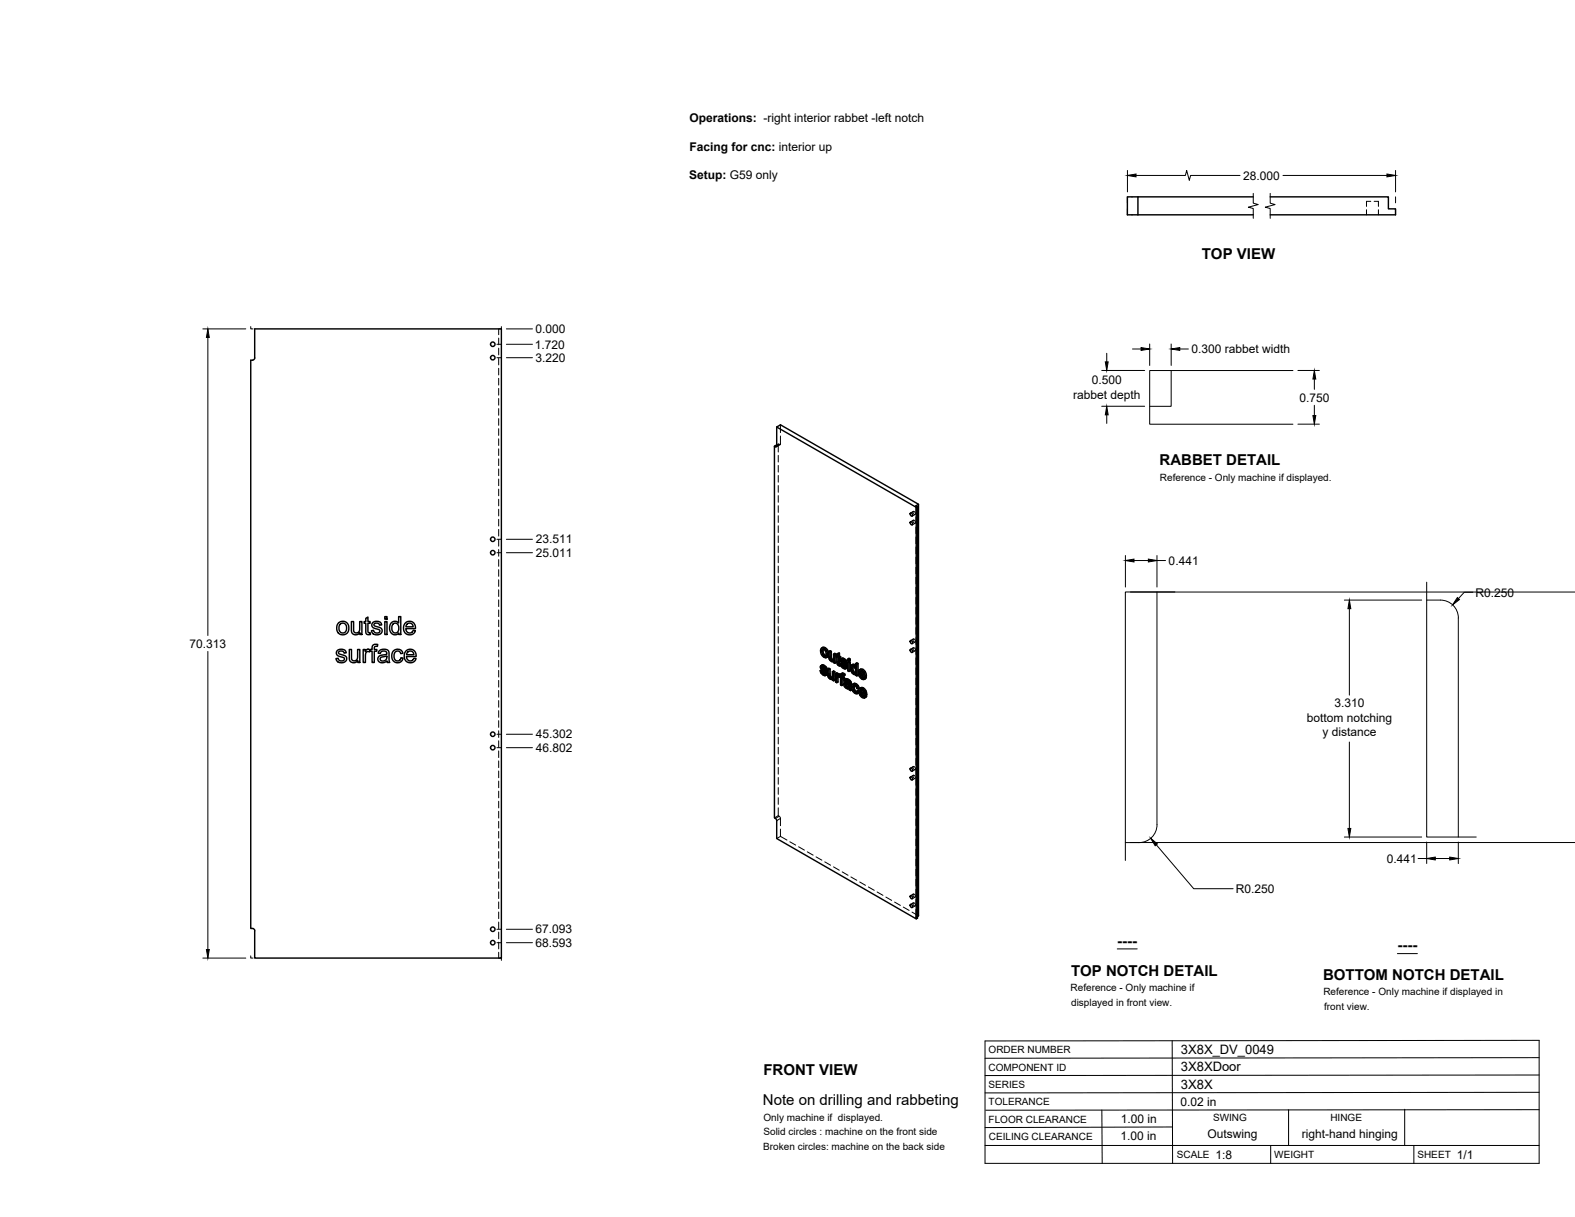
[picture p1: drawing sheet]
<svg xmlns="http://www.w3.org/2000/svg" width="559mm" height="432mm" viewBox="0 0 559 432" stroke-linecap="round" stroke-linejoin="round" font-family="sans-serif">
<!-- layer: Visible -->
<g fill="none" stroke="#000" stroke-width=".51">
<path d="M403.7 69.9h-3.7v6.3h3.7M403.7 69.9v6.3M403.7 76.2h40.9M403.7 69.9h40.9M450.7 69.9h41.9v4.2h2.5v2.1h-44.4M90.4 116.7h87.5v223.2h-87.5l-.1-10-.4-.4-.9-.1v-201.6l.9-.1 .5-.7zM274.8 158.3v131.9l.5 .4 .3 .6v6.3l49.5 28.5v-146M275.6 151.5v6.7l-.3 .4-.5-.3M275.6 151.5l1.3-.8 49 28.2v146.1l-.4 .1M275.6 157.9l-.8 .4M275.6 151.5l49.5 28.5M325.5 179.7l-.4 .3"/>
<path d="M325.9 178.9l-.9 .6 .5 .2v146.1l-.4 .2M323 185.2l.6 .2 .1 .8-.6-.2zM323 182.1l.6 .2 .1 .8-.6-.2zM129.8 219.4l.7-.5v1.6h.8v.6h-.8v2.9l.3 .5h.5l.1 .6a1.14 1.14 0 0 1-1.3-.1 1.14 1.14 0 0 1-.3-1.2v-2.7h-.6v-.6h.6zM136.5 218.8h.8v.9h-.8zM119.7 230.8l.8-.4a1.7 1.7 0 0 1 2.4 1.2l-.8 .1a.93 .93 0 0 0-1-.9 .93 .93 0 0 0-.9 1.1l1 .4a1.53 1.53 0 0 1 1.8 1.8 2.03 2.03 0 0 1-2.1 1.1 2.03 2.03 0 0 1-1.7-1.5l.8-.1a1.08 1.08 0 0 0 1.1 1 1.08 1.08 0 0 0 1-1.1l-.4-.3a2.45 2.45 0 0 1-2.3-1.2zM120.2 220.9l.8-.4a2.33 2.33 0 0 1 2.8 2.8 2.33 2.33 0 0 1-3.7 1.3 2.95 2.95 0 0 1 .1-3.7zM120.6 221.5l.7-.4a1.73 1.73 0 0 1 1.7 1.8 1.73 1.73 0 0 1-1.7 1.7l-.3-.2a2.18 2.18 0 0 1-.4-2.9zM123.9 230.4h.8v2.6a1.14 1.14 0 0 0 1.2 1.5 1.14 1.14 0 0 0 1-1.6v-2.5h.8v4.7h-.7v-.7a1.64 1.64 0 0 1-2 .7 1.64 1.64 0 0 1-1.1-1.8zM124.7 220.5h.8v2.6a1.14 1.14 0 0 0 1.1 1.5 1.14 1.14 0 0 0 1-1.6v-2.5h.8v4.6h-.7v-.6a1.64 1.64 0 0 1-2 .7 1.64 1.64 0 0 1-1-1.8zM128.9 230.4h.7v.7a1.1 1.1 0 0 1 1.7-.5l.7-.2v-.4a1.33 1.33 0 0 1 .6-1.3 1.33 1.33 0 0 1 1.4 0l-.1 .6a.73 .73 0 0 0-1.1 .7v.4h.9v.7h-.9v4h-.8v-4h-.7v-.4l-.2 .6a.93 .93 0 0 0-1.1 0 .93 .93 0 0 0-.3 1l-.1 2.8h-.7zM132.2 221l.9-.5a1.7 1.7 0 0 1 2.3 1.2l-.7 .1a.96 .96 0 0 0-1-.8 .96 .96 0 0 0-.9 .9l.9 .5a1.5 1.5 0 0 1 1.8 1.9 2.03 2.03 0 0 1-2 1 2.03 2.03 0 0 1-1.7-1.5l.7-.2a1.08 1.08 0 0 0 1.2 1 1.08 1.08 0 0 0 1-1l-.4-.3a2.19 2.19 0 0 1-2.4-1.4z"/>
<path d="M134.5 231a2.1 2.1 0 0 1 3.5 .5l.3 3.6h-.8l-.2-.6a1.78 1.78 0 0 1-1.9 .7 1.78 1.78 0 0 1-1.4-1.6l.1-.2a1.76 1.76 0 0 1 1.7-1l.4-.1a.7 .7 0 0 0 1-.5 .7 .7 0 0 0-.8-.8 1.12 1.12 0 0 0-1.5 .9l-.7-.1zM135.1 233.3l2.1-.6a1.28 1.28 0 0 1-.7 1.7 1.28 1.28 0 0 1-1.6-.7zM136.5 220.5h.8v4.6h-.8zM138.8 221a1.73 1.73 0 0 1 2.6 .1v-2.3h.8v6.3h-.7v-.5l-.7 .5a2.21 2.21 0 0 1-2.3-.8 2.21 2.21 0 0 1-.2-2.4zM139.4 221.4l.4-.2a1.74 1.74 0 0 1 1.6 .9 1.74 1.74 0 0 1-.2 1.9 1.3 1.3 0 0 1-1.7 .4 1.3 1.3 0 0 1-.5-1.7zM139.6 231a1.96 1.96 0 0 1 3.3 .8l-.7 .1a1.29 1.29 0 0 0-1.7-.8 1.29 1.29 0 0 0-.7 1.8l.2 .8a1.17 1.17 0 0 0 1.2 .8 1.17 1.17 0 0 0 1-1.1l.8 .1-.3 .9a2.17 2.17 0 0 1-2.9 .4 2.17 2.17 0 0 1-.7-2.9zM143.8 221.1a2.14 2.14 0 0 1 2.5-.4 2.14 2.14 0 0 1 1.1 2.3h-3.4l.1 .7a1.3 1.3 0 0 0 1.3 .9 1.3 1.3 0 0 0 1.2-1l.8 .2-.3 .6a2.32 2.32 0 0 1-3.2 .3 2.32 2.32 0 0 1-.4-3.2zM144 231a2.13 2.13 0 0 1 2.6-.4 2.13 2.13 0 0 1 1 2.3h-3.4l.2 .7a1.29 1.29 0 0 0 1.2 .9 1.29 1.29 0 0 0 1.2-.9l.8 .1-.3 .6a2.32 2.32 0 0 1-3.2 .3 2.32 2.32 0 0 1-.4-3.2zM144.4 221.4l1.3-.3a1.23 1.23 0 0 1 .9 1.3h-2.6zM144.7 231.4l.6-.4 .8 .1 .6 .5 .1 .7h-2.5zM291 237.9l.7 1.4 .8 .4 .5-.1M291.2 236.2l.8-.3 .7 .4 .8 1.2-.5 .3-.1-.6"/>
<path d="M291.6 231.2v-.2a.65 .65 0 0 1 .7-.6 .65 .65 0 0 1 .6 .7l.2 1.4-.3 .3h-.5M291.6 237.7l-.6 .2 .4 .2M291.6 238.7l.5 .4 .4-.2M291.7 237.3l1 1 .5-.3M291.8 237.9l-.4 .2 .1 .4 .6-.1M291.8 235.9l-.7 .4v.6l1.6 2.1M291.8 236.7l-.3 .3 .5-.2M291.8 232.2l.5 .6 .5-.3M291.9 238l.8 .9M292 236.7l.6 .7M292 236.3l.5 .4 .5-.2M292 230.9l-.4 .3v.5l.2 .5 .4-.3"/>
<path d="M292 236.8l1 1M292 236.8l-.4-.2-.1 .3M292.1 235.9l-.8 .3M292.1 230.4l.1 1.4 .8 .8M292.1 237l-.4 .3-.2-.3M292.3 230.1l.9 .9 .5-.3M292.5 236.1l-.5 .2-.4-.1M292.5 236.7l.4 .5 .4-.2M292.7 239l-.2 .2-.4-.1M292.7 238.3l.3 .4 .5-.3M292.8 229.8l-.5 .3-.8-.2M292.9 237.7l.5 .6 .2 .8-.7 .6"/>
<path d="M293 238.7l.1 .5 .5-.3M293.1 239.2l-.1 .4 .5-.3M293.2 231l.4 1.3 .4-.3M293.4 233.1a1.55 1.55 0 0 1-2.1-1.3l-.2-1 .3-.8 .9-.4 .9 .5 .6 .8 .2 1-.1 1-.7 .4M293.6 232.3l-.2 .8 .5-.2M293.6 237.4l.5 .2 .4-.2M294.1 231.1l.4 .3 .5-.3M294.1 237.6v2.2l.5-.2M294.1 239.8l.2 .5 .4-.3M294.5 231.4v2.2l.5-.3M294.5 233.6l.2 .4 .5-.3M294.7 234l.3 .3 .5-.2"/>
<path d="M295 234.3l.4 .1M295.3 238.3l.5 .3 .4-.3M295.4 234.4l.2-.1zM295.7 234.1l-.7-.5v-2.5l-.5-.2-.4 .2 .1 2.7 .8 .9h.8M295.7 232.1l.5 .2 .4-.2M295.8 238.6v3l.4-.3v-3l-.4-.2-.5 .2v1.9l-.3 .5 .2-.2M295.8 234.7v.4l.4 .3M295.8 234.7l-.2 .1M296.2 232.3v3.1l.4-.3v-3l-.4-.3-.5 .3v2.1M296.6 233l.3 .2 .2 2.6 .7 .5 .4-.2M296.9 232.4l-.3 .2 .3 .2v-.8l.9-.3v1.1l.5 .2v.4l-.5 .3v-.4M297.3 239.3v-.4l-.4-.2-.5 .3v3l.5 .2"/>
<path d="M297.3 239.9l-.3 .2-.1 .6 .4-.3M297.3 238.9l-.5 .3-.4-.2M297.4 240l-.1 2-.4 .2v-1.5M297.4 240l.5 .2M297.4 240l-.4 .1M297.4 232v1l.4-.2M297.4 233l.4 .3 .5-.3M297.4 239.5l.4 .4M297.6 239.1l-.8 .5v-.4M297.6 235.8h.2M297.8 231.7l-.9 .3M297.8 239.8v.4"/>
<path d="M297.8 239.9l-.1 .4M297.8 235.8l.1 .5M297.9 239.2l.3 .3M297.9 239.2l-.8 .2M297.9 235.2l-.5 .3v-2.1l.4 .3v1.4l.3 .4M297.9 235.4l-.5 .1M298.1 235.5l.7 1.4 .8 .4 .5-.1M298.1 235.5l-.6 .1M298.1 235.5h.1M298.1 235.7l-.3 .1M298.4 233.8l.6-.3 .8 .3 .8 1.3-.5 .3-.1-.6M298.4 239.1l.8-.3 .6 .4-.1 .4-.4 .3 .1-.4"/>
<path d="M298.6 234.5l.4-.2 1.1 1.1M298.7 235.4l-.6 .1 .4 .2M298.7 236.3l.5 .4 .5-.2M298.8 234.9l1 1 .5-.3M298.9 235.5l-.4 .2 .2 .6 .5-.3M298.9 234.3l-.3 .4 .5-.3M298.9 233.5l-.6 .4-.1 .6 1.6 2.1M298.9 238.8l-.6 .3-.1 .9-.4-.2 .4-.3M298.9 239.2l.5 .3 .4-.3M299 235.6l.8 .9M299.1 234.4l.6 .6M299.1 239.8l.5 .5v.4l-.4 .2v-.4"/>
<path d="M299.1 234l.6 .4 .4-.3M299.2 236.7l.5 .2M299.2 233.5l-.8 .3M299.3 234.7l-.5 .2-.2-.2M299.3 239.9l-.6-.3v.6l.4-.2M299.4 238.9l-.5 .3-.4-.1M299.6 233.7l-.5 .3-.4-.2M299.7 234.4l.3 .4 .4-.2M299.8 236.6l-.1 .2M299.8 235.9l.3 .4 .5-.2M300 235.4l.5 .5 .2 .8-.7 .6M300.1 236.3l.1 .5 .5-.3"/>
<path d="M300.2 236.8l-.1 .4 .5-.3M300.8 235l.4 .2 .5-.2M300.8 233.8l.4 .3 .5-.3M301.2 234.7l.5 .3v3l-.5 .3v-3.1M301.2 234.7l-.4 .3v3l.4 .3M301.2 234.1v.6l.5-.3v-.6l-.5-.2-.4 .2v.6l.4 .3M302.1 236l.6-.3 .9 .3M302.4 238.3l.5 .6 .4-.3M302.4 236.5l.6 .1 .6 1.1-.1 1-.6 .2M302.5 236.5l-.3 .8M302.6 237l-.4 .3v.5l.2 .5 .5-.3M302.7 236.5l.1 1.4 .7 .8"/>
<path d="M302.7 235.7l-.5 .3a2.01 2.01 0 0 0 1.3 3.3l.1-.1M302.8 236.1l.5 .4M303.3 235.8l-.5 .3-.6-.1M303.6 239.2v.4l.4 .2M303.6 239.2l-.2 .1M304 235.7v4.1l.4-.2v-4.2l-.4-.2-.4 .2v1.5l-.3-.4 .3-.2M304.4 235.4l-.4 .3-.4-.3M305.2 239.9l.6 .6 .4-.2M305.5 238.4l-.5 .2 1.5 .9-.6-1.2a.48 .48 0 0 0-.6-.2 .48 .48 0 0 0-.3 .5M305.5 238.1v.3l.8 .5M305.5 239.4l.9 .9M305.7 239.7l-.5 .2-.2-.9 1.9 1.2"/>
<path d="M305.8 237.8l.8 .9 .4-.3M306.2 237.5l-.4 .3-.9-.1M306.6 238.7l.3 1.3 .5-.2M323 230.4l.6 .2 .1 .8-.6-.1zM323 227.3l.6 .2 .1 .8-.6-.2zM294.3 240.3l.3 .3 .5-.3M294.6 240.6l.4 .1M295.3 240.4l-.7-.6-.1-2.4-.4-.3-.5 .3 .1 2.5 .8 1h.9M295.4 240.9v.5l.4 .2M295.4 240.9l-.2 .1M297.8 240.2l.4 .2v2.6l.5 .2M298.7 240.2l.5 .3 .4-.2"/>
<path d="M299.1 240.9v2.1l-.4 .2v-2.6l.5 .3M299.7 241.1l.5-.3 .6 .1 1.1 1 .3 2.9-.4 .2-.2-.4M299.9 242.9h.3a.75 .75 0 0 1 .8 .2 .75 .75 0 0 1 .1 .8l-.3 .1 .3-.1M300 243.5l.4 .4 .4-.3M300 242.8l-.2 .3M300.1 242.1l-.7 .6 .2 .9 .9 .8 .7-.1 .1 .5 .5 .2M300.2 242.9l-.4 .2 .1 .3 .5-.1M300.3 242.9l.2 .6 .6 .3M300.3 241.6l-.4 .3a.8 .8 0 0 1 .9-.1 .8 .8 0 0 1 .4 .9l-1.2-.3M300.3 241.6h.1M300.4 243.9l.4 .1M300.4 242.1l-.7 .3"/>
<path d="M300.5 240.8l-1 .5-.1 .3 .5 .3M300.6 241.3l.6 .4 .4-.3M301.1 241l-.5 .3-.6-.2M301.2 242.4l-1.1-.3-.5 .3M301.2 241.7l.3 .4 .4-.2M301.5 242.1l.1 .4 .4-.2M301.6 242.5v2.1l.5-.3M302.5 242.8l.7-.4 .7 .3 .6 .6 .3 .9-.4 .2-.3-.9M302.6 244l.2 1 .5-.2M302.8 245l.6 .6 .4-.3M303.1 243.8l-.5 .2 .1-.4a.67 .67 0 0 1 .8-.3 .67 .67 0 0 1 .4 .8l.5 .3M303.1 243.2l.1 1.3 .8 .9"/>
<path d="M303.2 242.4l-.5 .3a2.09 2.09 0 0 0 .4 3.1l1 .3M303.4 242.9l.7 .6 .4-.2M303.8 242.6l-.4 .3-.7-.2M304 245.2l-.2 .4h-.4M304.7 245.4l-.6 .7 .6-.4M304.7 245.1l-.2-.1-.5 .2 .4 .4M305.4 246.5l.5 .6 .5-.3M305.6 244.9l-.4 .3 1.4 .8-.6-1.1a.48 .48 0 0 0-.5-.2 .48 .48 0 0 0-.3 .5M305.6 244.7v.2l.9 .5M305.7 245.9l.9 1M305.8 240.5l.4 .1M305.8 246.3l-.4 .2-.3-.9 2 1.1"/>
<path d="M305.9 244.3l.8 .9 .5-.2M305.9 247.1l.4 .1M306.3 244.1l-.4 .2-.9-.1M306.5 240.3l.4 .3 .5-.2M306.5 240.3l-.2 .2M306.6 246.8l.5 .4 .4-.3M306.6 246.8l-.2 .3M306.7 245.2l.4 1.4 .4-.3M306.8 240.1l-.3 .2M306.9 240l.5-.1v-.5l-.7-1.5-.9-.6-.9 .4-.4 1 .4 1.3 1.3 1.1 .5-.1 .2-.4M307 246.7l-.4 .1M307 240.1l.3 .5-.7 .4"/>
<path d="M307.1 246.6l.4-.1v-.5l-.6-1.5-1-.6-.9 .3-.3 1.2 .4 1.3 1.2 1h.4l.4-.5M307.1 246.7l.4 .2-.7 .7M323 275.7l.6 .2 .1 .8-.6-.2zM323 272.6l.6 .2 .1 .8-.6-.2zM323 317.8l.6 .2 .1 .8-.6-.1zM323 321l.6 .1 .1 .8-.6-.1z"/>
<circle cx="174.8" cy="122.1" r=".79"/>
<circle cx="174.8" cy="126.9" r=".79"/>
<circle cx="174.8" cy="191.3" r=".79"/>
<circle cx="174.8" cy="196.1" r=".79"/>
<circle cx="174.8" cy="260.5" r=".79"/>
<circle cx="174.8" cy="265.3" r=".79"/>
<circle cx="174.8" cy="329.7" r=".79"/>
<circle cx="174.8" cy="334.5" r=".79"/>
</g>
<!-- layer: Hidden -->
<g fill="none" stroke="#000" stroke-width=".35">
<path d="M484.8 74.4v1.8M486.3 71.4h-1.5v1.8M487.5 71.4h1.6v1.8M489.1 74.4v1.8M176.9 116.7v2.1M176.9 120v2.3M176.9 123.5v2.4M176.9 127.1v2.4M176.9 130.7v2.4M176.9 134.2v2.4M176.9 137.8v2.4M176.9 141.4v2.4"/>
<path d="M176.9 145v2.3M176.9 148.5v2.4M176.9 152.1v2.4M176.9 155.7v2.4M176.9 159.3v2.3M276.1 157.5l-.5 .4M276.1 157.5v2.9M276.8 157.8l-1.4 .7M276.9 154.7v2.9l-.3 .2-.5-.3M276.9 150.7v2.8M176.9 162.8v2.4M176.9 166.4v2.4"/>
<path d="M176.9 170v2.3M176.9 173.5v2.4M176.9 177.1v2.4M276.1 161.6v2.3M276.1 165.1v2.4M276.1 168.7v2.4M276.1 172.3v2.4M276.1 175.9v2.3M276.1 179.4v2.4M325 179.5v2.7M176.9 180.7v2.4M176.9 184.3v2.3"/>
<path d="M176.9 187.8v2.4M176.9 191.4v2.4M176.9 195v2.4M176.9 198.5v2.4M276.1 183v2.4M276.1 186.6v2.4M276.1 190.1v2.4M276.1 193.7v2.4M276.1 197.3v2.4M324 184.6a.58 .58 0 0 1 .7 .3 .58 .58 0 0 1-.3 .8l-.4-.5zM324 181.5a.56 .56 0 0 1 .7 .3 .56 .56 0 0 1-.3 .7l-.4-.4zM324 184.6l-1 .5"/>
<path d="M324 181.4l-1 .6M324.7 185.7l-1 .5M324.7 182.5l-1 .6M325 183.4v2.4M325 187v2.3M325 190.5v2.4M325 194.1v2.4M325 197.7v2.4M176.9 202.1v2.4M176.9 205.7v2.4M176.9 209.3v2.3M176.9 212.8v2.4"/>
<path d="M176.9 216.4v2.4M176.9 220v2.4M276.1 200.9v2.3M276.1 204.4v2.4M276.1 208v2.4M276.1 211.6v2.4M276.1 215.1v2.4M276.1 218.7v2.4M325 201.3v2.3M325 204.8v2.4M325 208.4v2.4M325 212v2.4"/>
<path d="M325 215.5v2.4M325 219.1v2.4M176.9 223.5v2.4M176.9 227.1v2.4M176.9 230.7v2.4M176.9 234.3v2.3M176.9 237.8v2.4M276.1 222.3v2.4M276.1 225.9v2.3M276.1 229.4v2.4M276.1 233v2.4M276.1 236.6v2.4"/>
<path d="M291.4 237.7l.4 .9M291.5 236.4l-.5 .3M291.6 236.1l-.5 .2M291.6 230.7l-.5 .2M291.6 237.7l.3 .3M291.6 236.9l-.5 .2M291.7 236l-.2 .7 .7 .9a1.13 1.13 0 0 1 .9 1.3h-.4l.4-.2M291.8 238.6l.9 .8h.6M291.8 238.6l-.5 .2M291.9 237.8l-.1 .1M291.9 237.3l-.5 .3M291.9 232l.9 .9 .9 .1"/>
<path d="M291.9 232l-.4 .3M291.9 236.6l-.1 .1M292 236.7a.33 .33 0 0 1 .2-.4 .33 .33 0 0 1 .4 .3l.9 .9M292 229.7l-.4 .8 .3 1.5M292.1 236.4l-.5 .2 .4-.2M292.2 230.2l-.1 .2M292.2 230.2l.8 .2 .5 .9v.9l-.5 .4M292.2 230.2l-.4 .2M292.5 236.5l-.5 .3M292.5 239.3l-.4 .2M292.6 237.4l.3 .3M292.8 230.2l-.5 .3"/>
<path d="M292.8 232.9l-.5 .3M292.9 236.9l-.5 .3M293 239l-.4 .2M293 238.4l-.5 .2M293.1 237.3l-.5 .3M293.1 239.5l-.5 .2M293.3 232.6l-.4 .2M293.3 230.8l-.4 .3M293.4 233.1l-.4 .3M293.6 231.8l-.5 .3M294.1 237.1l.2 2.9 .8 .7h.7v.4l.4 .2M294.1 239.5l-.4 .2"/>
<path d="M294.3 239.9l-.5 .3M294.5 230.9v2.3l.3 .6 .7 .7 .7-.1v.5l.4 .2M294.5 233.2l-.4 .3M294.7 233.7l-.5 .2M295 234.1l-.5 .3M295.4 234.4l-.4 .3M295.8 238.1v1.9l-.2 .4h-.3M296 234.1l-.4 .3M296.1 234l-.5 .3M296.2 231.8v2l-.5 .3M296.2 234.9l-.4 .2M296.2 234.4l-.4 .3"/>
<path d="M296.9 238.7v3l.4 .3M297.1 232.3l-.2 .1M297.3 239.4l-.5 .2M297.4 231.8v.7l-.3-.2v.4l.3 .2v2.2l.2 .5 .7 .5-.2-.6M297.4 232.5l-.8 .5v-.4M297.4 232.9l-.5 .3M297.4 239.8l-.1 .1M297.5 235.3l-.5 .2M297.5 239.2l-.2 .1M297.5 239.7l-.4 .2M297.6 239.7l-.5 .2M297.6 235.6l-.4 .3"/>
<path d="M297.8 239.7l-.4 .3 .3-.4 .5 .4 .1-.3 .4 .4v2.6l.4 .3M297.8 233.2l-.4 .2M298 235.9l-.4 .3M298.3 233.4l-.5-.2v.5M298.3 239.6l-.5 .3M298.3 239.5h-.1M298.3 239.9l-.5 .3 .4-.2M298.3 239.7l-.5 .2M298.3 235.6l-.2 .1M298.3 236.1h-.1M298.5 235.3l.4 .9M298.6 234l-.4 .3"/>
<path d="M298.7 239.7l-.5 .3M298.7 233.7l-.5 .3M298.7 235.4l.3 .2M298.7 234.5l-.4 .2M298.7 239l-.4 .2M298.8 233.6l-.2 .7 .7 .9a1.14 1.14 0 0 1 .9 1.3h-.4l.4-.2M298.9 238.8l-.2 .9-.5-.2M298.9 236.2l.8 .7 .8 .1M298.9 236.2l-.5 .3M299 235.5h-.1M299 234.9l-.5 .3M299 234.2l-.1 .1"/>
<path d="M299.1 234.4a.33 .33 0 0 1 .2-.5 .33 .33 0 0 1 .4 .3l.5 .8 .4 .1M299.1 234l-.4 .3M299.2 234l-.5 .3M299.2 239.4l-.5 .2M299.5 239.5l-.5 .2M299.6 234.1l-.5 .3M299.7 236.9l-.5 .3M299.7 235l.3 .4M299.7 239.6l-.4-.2-.2 .4M300 234.5l-.4 .3M300.1 236.6l-.4 .2 .4-.2M300.1 236l-.4 .2"/>
<path d="M300.2 235l-.5 .2M300.2 237.1l-.5 .2M301.2 234.7v3l.5 .3M301.2 233.6v.6l.5 .2M301.2 237.7l-.4 .3M301.2 234.2l-.4 .2M302.2 236.8l-.5 .2M302.3 236l-.4 .3M302.3 237.7l-.4 .2M302.5 235.8l-.3 .5v1a1.49 1.49 0 0 0 1.8 1.7v.4l.4 .2M302.7 238.5l-.4 .2M302.8 236.3l-.1 .2"/>
<path d="M302.8 236.3h.6l.6 1v1.1l-.5 .3M302.8 236.3l-.3 .2M302.9 236.3l-.5 .2M303.3 239l-.4 .2M303.3 236.3l-.4 .2M303.7 236.2l-.1 .1M303.8 238.6l-.4 .3M303.8 236.9l-.4 .2M304 235.2v1.5l-.4-.7M304 236.7l-.4 .2M304 239.4l-.4 .2M304 239l-.4 .2"/>
<path d="M304 237.9l-.4 .2M305 238.4l-.5 .3M305.3 239.8l-.4 .2M305.3 237.4l-.3 .7 .3 1.7 .9 .9 .9 .1M305.4 238.8l-.4 .2M305.5 239.4l-.1-.6 2 1.1M305.7 237.9l-.2 .2M305.7 237.9l.8 .3 .4 1-.6-.3M305.7 237.9l-.5 .2M306.2 237.9l-.4 .3M306.7 238.5l-.4 .3M306.9 239.2l-.4 .3"/>
<path d="M324 229.9a.58 .58 0 0 1 .7 .3 .58 .58 0 0 1-.3 .7l-.4-.5zM324 226.8a.56 .56 0 0 1 .7 .3 .56 .56 0 0 1-.3 .7l-.4-.5zM324 229.8l-1 .6M324 226.7l-1 .6M324.7 230.9l-1 .6M324.7 227.8l-1 .6M325 222.7v2.4M325 226.3v2.3M325 229.8v2.4M325 233.4v2.4M325 237v2.4M176.9 241.4v2.4"/>
<path d="M176.9 245v2.4M176.9 248.6v2.3M176.9 252.1v2.4M176.9 255.7v2.4M176.9 259.3v2.4M276.1 240.2v2.3M276.1 243.7v2.4M276.1 247.3v2.4M276.1 250.9v2.3M276.1 254.4v2.4M276.1 258v2.4M294.6 240.3l-.5 .3"/>
<path d="M295 240.7l-.5 .2M295.4 240.4l-.2 .1M295.6 240.3l-.5 .3M295.7 240.2l-.4 .3M295.8 240.7l-.4 .2M295.8 241.1l-.4 .3M296.9 241.7l-.5 .3M298.7 242.7l-.5 .3M298.7 240.1l-.5 .3M299.1 240.4l-.4 .2M299.6 240.7l-.5-.3v.5M299.8 242.6l-.4 .3"/>
<path d="M299.9 241.3l-.5 .3M299.9 242.3l-.5 .2M300 242.1l-.2 .7 .4 .8 .6 .5h.9l.1 .4M300 243.4l-.4 .2M300.1 240.9l-.5 .3M300.1 240.9l-.2 .4 .4 .3a.86 .86 0 0 1 1 0 .86 .86 0 0 1 .3 .9l-.4-.1M300.3 242.9l.2-.3a.78 .78 0 0 1 .9 .2 .78 .78 0 0 1 .1 .9l-.4 .1M300.3 242.9h-.1M300.5 242.6l-.5 .3 .4-.2M300.5 241.3l-.4 .3M300.7 244l-.5 .2M301 241.4l-.5 .3"/>
<path d="M301.2 244.2l-.5 .2M301.3 243.8l-.2 .1M301.4 243.7l-.4 .3M301.5 241.9l-.4 .2M301.6 243.6l-.5 .2M301.6 242.9l-.4 .3M301.6 242.5l-.4 .3M301.6 242.4l-.4 .3M301.7 244.1l-.5 .2M301.8 244.5l.4 .3M301.8 244.5l-.5 .3M302.6 243.5l-.4 .3"/>
<path d="M302.8 242.8l-.5 .2M302.9 244.9l-.4 .2M303 242.5l-.4 1 .3 1.4 .9 .9 .7 .1M303.1 243.2a.77 .77 0 0 1 1-.1 .77 .77 0 0 1 .3 .9l.4 .2M303.3 243l-.5 .3M303.8 245.8l-.4 .2M303.8 243.1l-.4 .2M304.2 243.4l-.4 .3M304.2 245.4h-.2M304.2 245.4l-.4 .3M304.4 244l-.4 .3M304.5 245l-.3 .4"/>
<path d="M304.7 245.1l.2 .2-.2 .4M304.9 245.3l-.2 .1M305.1 245l-.4 .2M305.5 244l-.4 .8 .4 1.5 .9 .9 .8 .2M305.5 246.3l-.5 .3M305.6 245.3l-.5 .3M305.7 245.9l-.1-.6 1.9 1.2M305.8 244.4l-.2 .3M305.8 244.4l.9 .4 .3 1-.5-.4M305.8 244.4l-.4 .3M306.2 240.7l-.4 .2M306.3 244.5l-.4 .3"/>
<path d="M306.4 247.2l-.5 .3M306.4 240.3h.2M306.6 246.9h.2M306.7 240.3l-.4 .2 .3-.2M306.8 246.9l-.4 .2M306.9 245.1l-.5 .3M306.9 240l-.1 .1M307 240.9l-.5 .2M307 240.1l-.4 .2M307 245.8l-.4 .2M307 246.6v.1M307.1 247.4l-.4 .3"/>
<path d="M307.1 246.7l-.3 .2M325 240.5v2.4M325 244.1v2.4M325 247.7v2.4M325 251.3v2.3M325 254.8v2.4M325 258.4v2.4M176.9 262.8v2.4M176.9 266.4v2.4M176.9 270v2.4M176.9 273.6v2.3M176.9 277.1v2.4"/>
<path d="M276.1 261.6v2.4M276.1 265.2v2.3M276.1 268.7v2.4M276.1 272.3v2.4M276.1 275.9v2.4M276.1 279.4v2.4M324 275.1a.56 .56 0 0 1 .7 .3 .56 .56 0 0 1-.3 .8l-.4-.5zM324 272a.56 .56 0 0 1 .7 .3 .56 .56 0 0 1-.3 .8l-.4-.5zM324 275.1l-1 .6M324 271.9l-1 .6M324.7 276.2l-1 .6M324.7 273.1l-1 .5"/>
<path d="M325 262v2.4M325 265.6v2.3M325 269.1v2.4M325 272.7v2.4M325 276.3v2.3M325 279.8v2.4M176.9 280.7v2.4M176.9 284.3v2.4M176.9 287.8v2.4M176.9 291.4v2.4M176.9 295v2.4M176.9 298.6v2.3"/>
<path d="M276.1 289.4l.8 .8v2.8M276.1 283v2.4M276.1 286.6v2.8M276.1 289.4l-1.3 .8M276.9 294.2v2.6M276.9 296.8l-1.3 .7M276.9 296.8l2.3 1.3M280.2 298.7l2.1 1.1M325 283.4v2.4M325 287v2.4M325 290.6v2.3M325 294.1v2.4"/>
<path d="M325 297.7v2.4M176.9 302.1v2.4M176.9 305.7v2.4M176.9 309.3v2.4M176.9 312.9v2.3M176.9 316.4v2.4M176.9 320v2.4M283.3 300.4l2.1 1.2M286.4 302.2l2.1 1.2M289.5 304l2.1 1.2M292.6 305.8l2.1 1.2M295.7 307.6l2.1 1.2"/>
<path d="M298.8 309.4l2.1 1.2M301.9 311.2l2.1 1.1M305 312.9l2.1 1.2M308.1 314.7l2.1 1.2M311.2 316.5l2.1 1.2M314.3 318.3l2.1 1.2M324 317.3a.56 .56 0 0 1 .7 .3 .56 .56 0 0 1-.3 .7l-.4-.5zM324 317.2l-1 .6M324.7 318.3l-1 .6M325 301.3v2.4M325 304.8v2.4M325 308.4v2.4"/>
<path d="M325 312v2.4M325 315.6v2.3M325 319.1v2.4M176.9 323.6v2.3M176.9 327.2v2.3M176.9 330.7v2.4M176.9 334.3v2.4M176.9 337.9v2M317.4 320.1l2 1.1M320.5 321.8l2.1 1.2M323.6 323.6l2.3 1.4M324 320.4a.56 .56 0 0 1 .7 .3 .56 .56 0 0 1-.3 .7l-.4-.5z"/>
<path d="M324 320.3l-1 .6M324.7 321.4l-1 .6M325 322.7v2.8M325 325.5l.5 .3M325.5 325.1l-.5 .4"/>
</g>
<!-- layer: Reference -->
<g fill="none" stroke="#000" stroke-width=".35">
<path d="M400 69.9v2.1M400 74.1v2.1M495.1 69.9v2.1M495.1 74.1v2.1M89 115.9v.8h.8M177.9 115.9v.8h-.8M176.3 122.2h1.6M176.3 126.9h1.6M415.5 131.5v12.7h-7.6M458.7 131.5h-50.8v19h50.8M176.3 191.3h1.6M176.3 196.1h1.6"/>
<path d="M410.5 210v82.6a6.4 6.4 0 0 1-6.4 6.4h-4.8M416.9 210h-17.6v95.3M506.2 212.9a13 13 0 0 1 7.8 .7 6.3 6.3 0 0 1 3.4 5.7v77.7M506.2 206.6v90.4h17.6M176.3 260.5h1.6M176.3 265.3h1.6M89 339.2v.7h.8M176.3 334.5h1.6M176.3 329.7h1.6M177.1 339.9h.8v.8"/>
</g>
<!-- layer: Hidden Narrow -->
<g fill="none" stroke="#000" stroke-width=".35">
<path d="M276.9 157.5l-1.3 .8 .9-.6M292.5 237.9l-.4 .3M294.1 239l-.5 .2M294.5 232.7l-.4 .3M295.8 239.7l-.5 .2M296.2 233.4l-.5 .3M297.4 234.7l-.5 .2M298.7 239.4l-.5 .3M299.1 239.7h.1M299.7 235.6l-.5 .2M300.9 242.7l-.4 .3M301.6 243.1l-.4 .3"/>
<path d="M276.5 289.6l-1.4 .8M276.9 290.4l-1.3 .8"/>
</g>
<!-- layer: Visible Narrow -->
<path d="M275.6 158.3l-.5 .2M292.5 237.4l-.4 .2M294.5 239l-.4 .3M295 232.8l-.5 .2M297.8 234.9l-.4 .3M299.1 239.7l-.4 .3M299.7 235l-.5 .3M300.8 242.3l-.4 .2M302.1 242.8l-.5 .2M302.1 243.4l-.5 .3" fill="none" stroke="#000" stroke-width=".35"/>
<!-- layer: Titleblock -->
<g fill="none" stroke="#000" stroke-width=".36">
<path d="M349.5 369.3l196.6-.2v43.7h-196.6zM415.9 369.3l.1 43.5M546.1 375.3l-196.6 .2M390.9 393.9l.2 18.9M416 399.9l-66.5 .2M457.2 393.7v12.7M498.4 393.6v12.7M546.1 393.7l-196.3 .2M546.1 387.6l-196.6 .2M546.1 381.4l-196.6 .2M349.5 406.4h196.6M450.8 406.4v6.4"/>
<path d="M501.6 406.4v6.4"/>
</g>
<!-- layer: FD_Dimensions -->
<g fill="none" stroke="#000" stroke-width=".35">
<path d="M400 60.5v7.6M403.1 62.3h17.5l.4-1.8 1 3.5 .4-1.7h17.5M455.2 62.3h36.9M495.1 60.5v7.6M72 116.7h15.2M73.7 119.7v105.8M179.7 116.7h9.2M179.7 122.2h9.2M179.7 126.9h9.2M390.9 131.4h15.2M392.7 125.3v3.1M401.8 123.8h3.1"/>
<path d="M407.9 122v7.7M415.5 122v7.7M418.6 123.8h3M460.5 131.4h7.6M466.3 134.5v3.7M390.9 144.1h15.2M392.7 147.2v3M460.5 150.5h7.6M466.3 143.8v3.6M179.7 191.3h9.2M179.7 196.1h9.2M399.3 197.1v11.2"/>
<path d="M402.3 198.9h5.1M410.5 197.1v11.2M410.5 198.9h3M401.1 210.1h157.7M477 212.9h27.4M478.7 216v30.6M522.6 210.1h-3.1l-2.1 2.3M73.7 231.1v105.8M179.7 260.5h9.2M179.7 265.3h9.2M478.7 263.3v30.6M401.1 298.9h157.7"/>
<path d="M410.3 299.7l13.2 15.6h14M477 297h27.4M506.2 298.8v7.6M517.4 298.8v7.6M503.1 304.6h3.1M509.2 304.6h5.1M72 339.9h15.2M179.7 329.7h9.2M179.7 334.5h9.2"/>
</g>
<g fill="#000" stroke="#000" stroke-width=".35">
<path d="M400 62.3l3.1-.6v1.1zM492.1 61.7l3 .6-3 .5zM73.7 116.7l.6 3h-1.1zM392.2 128.4h1l-.5 3zM404.9 123.3l3 .5-3 .5zM415.5 123.8l3.1-.5v1zM466.3 131.4l.5 3.1h-1zM392.7 144.1l.5 3.1h-1zM465.8 147.4h1l-.5 3.1zM399.3 198.9l3-.5v1zM407.4 198.4l3.1 .5-3.1 .5zM478.7 212.9l.6 3.1h-1.1z"/>
<path d="M517.1 212l.7 .7-2.4 1.9zM408.3 297.4l2.3 2-.7 .7zM478.2 293.9h1.1l-.6 3.1zM506.2 304.6l3-.5v1zM514.3 304.1l3.1 .5-3.1 .5zM73.2 336.9h1.1l-.6 3z"/>
</g>
<!-- layer: Break Lines -->
<path d="M444.6 68.6v3.5l1.8 .5-3.5 .9 1.7 .5v3.5M450.7 68.6v3.5l1.7 .5-3.5 .9 1.8 .5v3.5" fill="none" stroke="#000" stroke-width=".35"/>
<!-- layer: Notes -->
<path d="M396.4 336.7h7.1M495.8 338.3h7.1" fill="none" stroke="#000" stroke-width=".35"/>
<g font-size="5.3">
<text x="426.4" y="92.1">TOP VIEW</text>
<text x="411.4" y="165.1">RABBET DETAIL</text>
<text x="396.4" y="335.5">----</text>
<text x="495.8" y="337.2">----</text>
<text x="380" y="346.1">TOP NOTCH DETAIL</text>
<text x="469.4" y="347.5">BOTTOM NOTCH DETAIL</text>
<text x="270.9" y="381.4">FRONT VIEW</text>
<text x="270.7" y="392.2">Note on drilling and rabbeting</text>
</g>
<g font-size="4.6">
<text x="419" y="373.8">3X8X_DV_0049</text>
<text x="419" y="380.1">3X8XDoor</text>
<text x="419" y="386.2">3X8X</text>
</g>
<g font-size="4.3">
<text x="244.6" y="43.2">Operations: -right interior rabbet -left notch</text>
<text x="244.6" y="53.4">Facing for cnc: interior up</text>
<text x="244.5" y="63.6">Setup: G59 only</text>
<text x="441.1" y="63.7">28.000</text>
<text x="190" y="118.2">0.000</text>
<text x="189.7" y="123.7">1.720</text>
<text x="422.7" y="125.3">0.300 rabbet width</text>
<text x="190" y="128.4">3.220</text>
<text x="387.3" y="136.4">0.500</text>
<text x="380.7" y="141.5">rabbet depth</text>
<text x="461" y="142.5">0.750</text>
<text x="190.1" y="192.8">23.511</text>
<text x="190.1" y="197.6">25.011</text>
<text x="414.6" y="200.4">0.441</text>
<text x="523.5" y="211.6">R0.250</text>
<text x="67.2" y="229.8">70.313</text>
<text x="473.4" y="251">3.310</text>
<text x="463.6" y="256">bottom notching</text>
<text x="190.1" y="262">45.302</text>
<text x="469.2" y="261.1">y distance</text>
<text x="190.1" y="266.8">46.802</text>
<text x="492" y="306.1">0.441</text>
<text x="438.4" y="316.8">R0.250</text>
<text x="190" y="331.2">67.093</text>
<text x="190" y="336">68.593</text>
<text x="418.8" y="392.4">0.02 in</text>
<text x="397.7" y="398.3">1.00 in</text>
<text x="397.5" y="404.3">1.00 in</text>
<text x="428.4" y="403.6">Outswing</text>
<text x="461.8" y="403.8">right-hand hinging</text>
<text x="431.3" y="411.1">1:8</text>
<text x="516.9" y="411.1">1/1</text>
</g>
<g font-size="3.5">
<text x="411.5" y="170.7">Reference - Only machine if displayed.</text>
<text x="379.9" y="351.7">Reference - Only machine if</text>
<text x="469.5" y="353.1">Reference - Only machine if displayed in</text>
<text x="380" y="356.8">displayed in front view.</text>
<text x="469.8" y="358.2">front view.</text>
<text x="350.8" y="373.6">ORDER NUMBER</text>
<text x="350.8" y="379.9">COMPONENT ID</text>
<text x="350.8" y="386.1">SERIES</text>
<text x="350.8" y="392.2">TOLERANCE</text>
<text x="270.9" y="397.7">Only machine if displayed.</text>
<text x="350.8" y="398.4">FLOOR CLEARANCE</text>
<text x="430.4" y="397.8">SWING</text>
<text x="472" y="397.7">HINGE</text>
<text x="270.8" y="407.9">Broken circles: machine on the back side</text>
<text x="270.9" y="402.8">Solid circles : machine on the front side</text>
<text x="350.8" y="404.4">CEILING CLEARANCE</text>
<text x="417.5" y="410.9">SCALE</text>
<text x="452.1" y="410.9">WEIGHT</text>
<text x="502.9" y="410.9">SHEET</text>
</g>
</svg>
